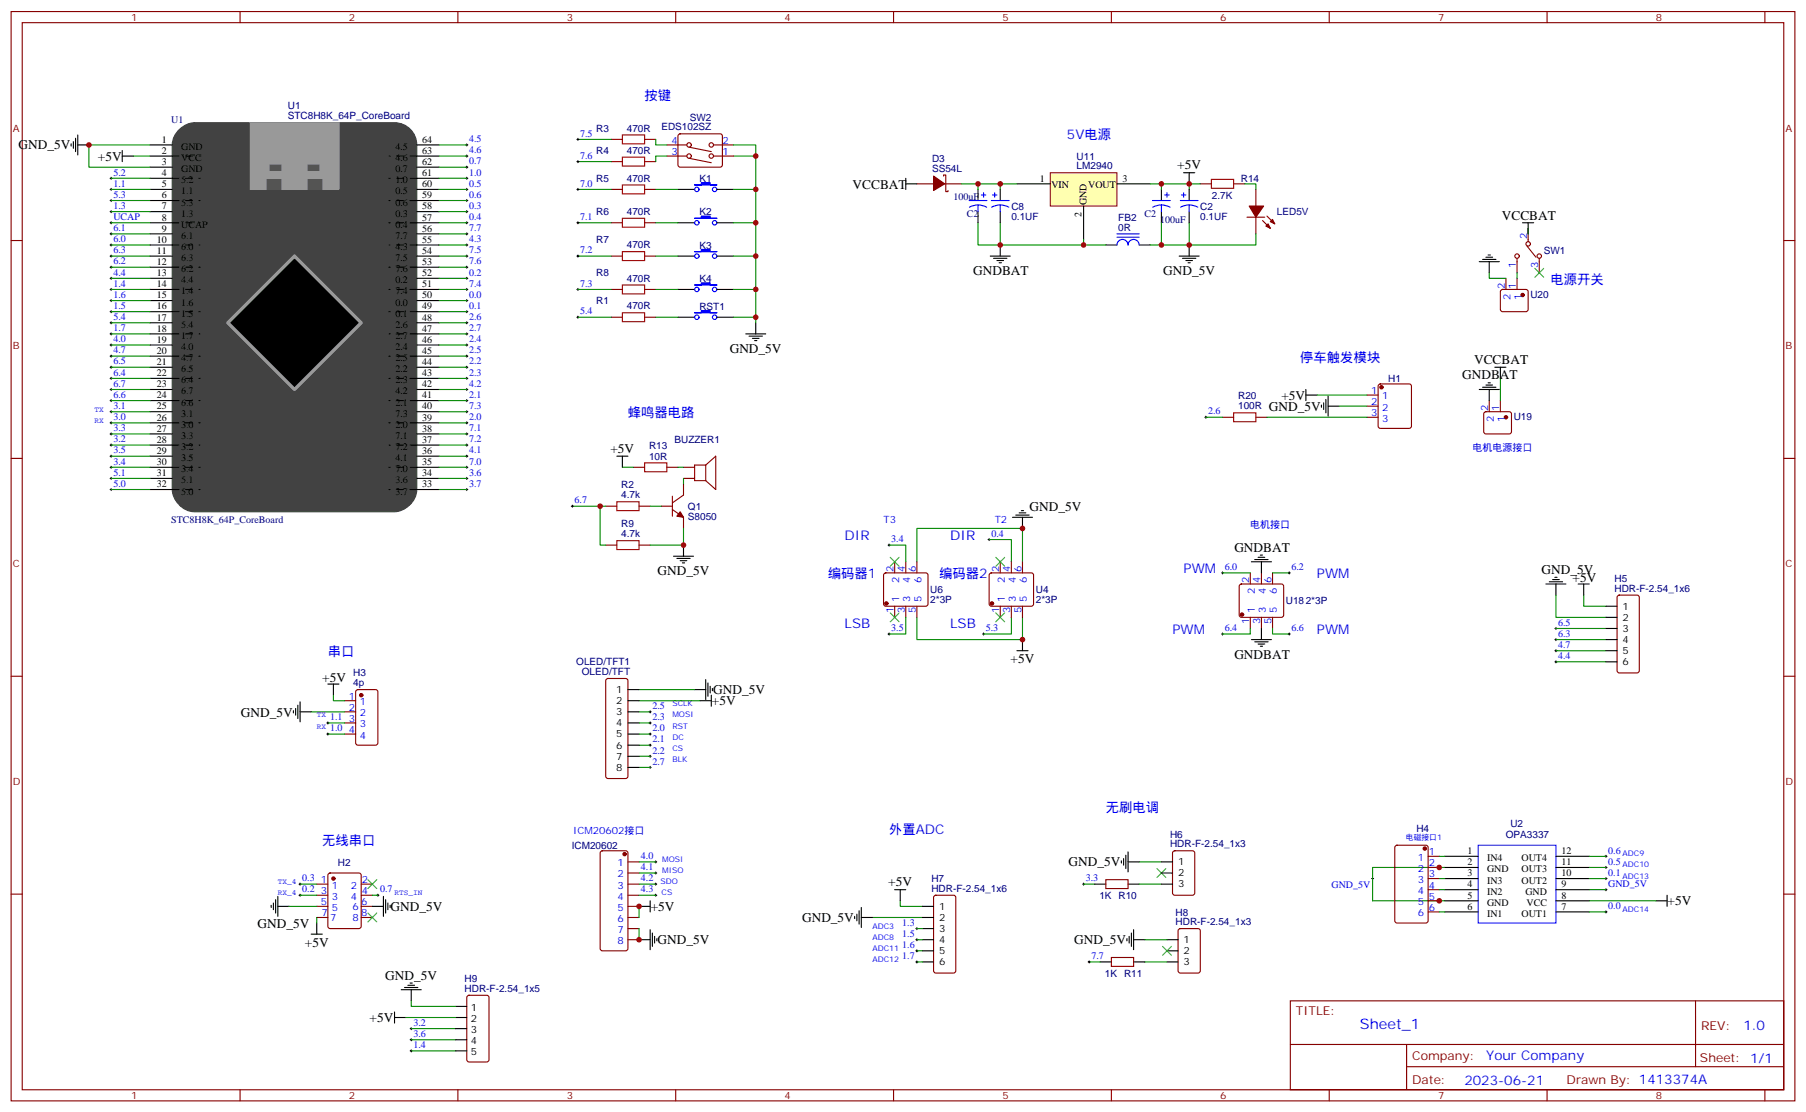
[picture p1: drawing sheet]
<svg xmlns="http://www.w3.org/2000/svg" width="573mm" height="353mm" viewBox="0 0 573 353" stroke-linecap="round" stroke-linejoin="round" font-family="sans-serif">
<g fill="none" stroke="#870000" stroke-width=".35">
<path d="M3.5 3.7h566.2v345.7h-566.2zM7.1 7.2h559.1v338.7h-559.1zM76.2 3.7v3.5M145.3 3.7v3.5M214.5 3.7v3.5M283.6 3.7v3.5M352.8 3.7v3.5M421.9 3.7v3.5M491.1 3.7v3.5M560.2 3.7v3.5M3.5 76.3h3.6M566.2 76.3h3.5"/>
<path d="M3.5 145.5h3.6M566.2 145.5h3.5M513.5 189.1l.5-.2h5.6l.7 .4v23.6l-.4 .6-5.9 .1-.7-.5v-23.5zM3.5 214.6h3.6M113.1 219.1l.5-.2h5.6l.7 .4v16.5l-.4 .6-5.9 .1-.7-.5v-16.4zM566.2 214.6h3.5M109.4 222.4h3.5M109.4 225.9h3.5M109.4 229.4h3.5M109.4 233h3.5M351 279.2h7.1v2.8h-7.1zM372.4 270.2l.5-.2h5.6l.7 .4v13l-.4 .7h-5.9l-.7-.4v-13z"/>
<path d="M3.5 283.8h3.6M296.6 284.3l.4-.2h5.7l.6 .5 .1 23.5-.5 .7h-5.9l-.6-.4-.1-23.6zM374.2 294.9l.4-.2h5.7l.6 .4 .1 13-.5 .7h-5.9l-.6-.4-.1-13zM566.2 283.8h3.5M148.4 316.1l.5-.2h5.6l.7 .4v20l-.4 .7h-5.9l-.7-.4v-20zM352.8 303.9h7v2.8h-7zM409.6 317.6h156.6v28.3h-156.6zM538.2 317.7v20.8M409.6 331.5h156.5M446.5 338.5h119.6M446.5 331.5v14.1M76.2 345.9v3.5"/>
<path d="M145.3 345.9v3.5M214.5 345.9v3.5M283.6 345.9v3.5M352.8 345.9v3.5M421.9 345.9v3.5M491.1 345.9v3.5M560.2 345.9v3.5"/>
</g>
<g fill="none" stroke="#008700" stroke-width=".35">
<path d="M35.3 56.6h12.3M139.3 56.6h8.9M139.3 46h8.9M139.3 49.5h8.9M139.3 53.1h8.9M35.3 60.1h12.3M35.3 63.6h12.3M35.3 67.2h12.3M35.3 70.7h12.3M35.3 74.2h12.3M35.3 77.8h12.3M139.3 60.1h8.9"/>
<path d="M139.3 63.6h8.9M139.3 67.2h8.9M139.3 70.7h8.9M139.3 74.2h8.9M139.3 77.8h8.9M35.3 81.3h12.3M35.3 84.8h12.3M35.3 88.3h12.3M35.3 91.9h12.3M35.3 95.4h12.3M35.3 98.9h12.3M139.3 81.3h8.9"/>
<path d="M139.3 84.8h8.9M139.3 88.3h8.9M139.3 91.9h8.9M139.3 95.4h8.9M139.3 98.9h8.9M35.3 106h12.3M35.3 109.5h12.3M35.3 113h12.3M35.3 116.6h12.3M139.3 106h8.9M139.3 109.5h8.9M139.3 113h8.9"/>
<path d="M139.3 116.6h8.9M139.3 102.4h8.9M35.3 120.1h12.3M35.3 123.6h12.3M35.3 127.1h12.3M35.3 130.7h12.3M35.3 134.2h12.3M35.3 137.7h12.3M139.3 120.1h8.9M139.3 123.6h8.9M139.3 127.1h8.9M139.3 130.7h8.9"/>
<path d="M139.3 134.2h8.9M139.3 137.7h8.9M35.3 141.3h12.3M35.3 144.8h12.3M35.3 148.3h12.3M35.3 151.8h12.3M35.3 155.4h12.3M139.3 141.3h8.9M139.3 144.8h8.9M139.3 148.3h8.9M139.3 151.8h8.9M139.3 155.4h8.9"/>
<path d="M493.9 188.9v7h15.9M493.9 199.5h15.9M502.7 188.9v3.5h7.1M493.9 210h15.9M493.9 206.5h15.9M493.9 203h15.9M98.8 225.9h10.6M104.1 229.4h5.3M104.1 233h5.3M105.8 220.6v1.8h3.6M361.6 273.5h7.1M458.6 275.3h-22.9v10.6h22.9"/>
<path d="M276.9 291.2h15.9M285.8 285.9v1.8h7M344 280.6h3.5M361.6 280.6h7.1M363.4 298.2h7M504.5 285.9h21.1M504.5 282.4h5.3M130.5 317.6v1.8h14.1M345.7 305.3h3.5M363.4 305.3h7M128.8 322.9h15.8M130.5 333.5h14.1"/>
<path d="M130.5 330h14.1M130.5 326.5h14.1"/>
</g>
<g fill="none" stroke="#000" stroke-width=".35">
<path d="M47.6 46h7.1M47.6 49.5h7.1M47.6 53.1h7.1M47.6 56.6h7.1M132.3 46h7M132.3 49.5h7M132.3 53.1h7M132.3 56.6h7M47.6 60.1h7.1M47.6 63.6h7.1M47.6 67.2h7.1M47.6 70.7h7.1"/>
<path d="M47.6 74.2h7.1M47.6 77.8h7.1M132.3 60.1h7M132.3 63.6h7M132.3 67.2h7M132.3 70.7h7M132.3 74.2h7M132.3 77.8h7M47.6 81.3h7.1M47.6 84.8h7.1M47.6 88.3h7.1M47.6 91.9h7.1"/>
<path d="M47.6 95.4h7.1M47.6 98.9h7.1M132.3 81.3h7M132.3 84.8h7M132.3 88.3h7M132.3 91.9h7M132.3 95.4h7M132.3 98.9h7M47.6 102.4h7.1M47.6 106h7.1M47.6 109.5h7.1M47.6 113h7.1"/>
<path d="M47.6 116.6h7.1M132.3 102.4h7M132.3 106h7M132.3 109.5h7M132.3 113h7M132.3 116.6h7M47.6 120.1h7.1M47.6 123.6h7.1M47.6 127.1h7.1M47.6 137.7h7.1M47.6 134.2h7.1M47.6 130.7h7.1"/>
<path d="M132.3 120.1h7M132.3 123.6h7M132.3 127.1h7M132.3 137.7h7M132.3 134.2h7M132.3 130.7h7M47.6 155.4h7.1M47.6 151.8h7.1M47.6 148.3h7.1M47.6 144.8h7.1M47.6 141.3h7.1M132.3 155.4h7"/>
<path d="M132.3 151.8h7M132.3 148.3h7M132.3 144.8h7M132.3 141.3h7M490.7 185.3h6.4M491.8 184.6h4.2M492.8 183.9h2.1M493.5 183.2h.7M493.9 185.3v3.6M500.9 185.3h3.6M502.7 185.3v3.6M509.8 192.4h3.5"/>
<path d="M509.8 195.9h3.5M509.8 199.5h3.5M104.1 217.1h3.5M105.8 217.1v3.5M509.8 203h3.5M509.8 206.5h3.5M509.8 210h3.5M356 273.2v.7M356.7 272.5v2.1M357.4 271.4v4.3M358.1 273.5h3.5M358.1 270.4v6.3"/>
<path d="M368.7 273.5h3.5M368.7 277.1h3.5M292.8 287.7h3.5M292.8 291.2h3.5M292.8 294.7h3.5M292.8 298.2h3.5M347.5 280.6h3.5M357.7 297.9v.7M358.1 280.6h3.5M358.4 297.2v2.1M359.1 296.1v4.3M359.8 298.2h3.6"/>
<path d="M359.8 295.1v6.3M368.7 280.6h3.5M370.4 298.2h3.5M525.6 285.9h3.6M529.2 284.1v3.6M127.4 314.1h6.3M128.4 313.4h4.2M129.5 312.7h2.1M130.2 312h.7M130.5 314.1v3.5M144.6 319.4h3.6M292.8 301.8h3.5"/>
<path d="M292.8 305.3h3.5M349.2 305.3h3.6M359.8 305.3h3.6M370.4 301.8h3.5M370.4 305.3h3.5M125.2 322.9h3.6M125.2 321.2v3.5M144.6 322.9h3.6M144.6 326.5h3.6M144.6 330h3.6M144.6 333.5h3.6"/>
</g>
<g fill="none" stroke="#000" stroke-width=".32">
<path d="M34.9 56.6h.7M35.3 56.2v.7M35.3 59.8v.7M147.8 56.6h.7M147.8 46h.7M147.8 49.5h.7M147.8 53.1h.7M148.2 45.6v.8M148.2 49.2v.7M148.2 52.7v.7M148.2 56.2v.7M148.2 59.8v.7"/>
<path d="M34.9 60.1h.7M34.9 63.6h.7M34.9 67.2h.7M34.9 70.7h.7M34.9 74.2h.7M34.9 77.8h.7M35.3 63.3v.7M35.3 66.8v.7M35.3 70.3v.7M35.3 73.9v.7M35.3 77.4v.7M147.8 60.1h.7"/>
<path d="M147.8 63.6h.7M147.8 67.2h.7M147.8 70.7h.7M147.8 74.2h.7M147.8 77.8h.7M148.2 63.3v.7M148.2 66.8v.7M148.2 70.3v.7M148.2 73.9v.7M148.2 77.4v.7M34.9 81.3h.7M34.9 84.8h.7"/>
<path d="M34.9 88.3h.7M34.9 91.9h.7M34.9 95.4h.7M34.9 98.9h.7M35.3 80.9v.7M35.3 84.5v.7M35.3 88v.7M35.3 91.5v.7M35.3 95v.7M35.3 98.6v.7M147.8 81.3h.7M147.8 84.8h.7"/>
<path d="M147.8 88.3h.7M147.8 91.9h.7M147.8 95.4h.7M147.8 98.9h.7M148.2 80.9v.7M148.2 84.5v.7M148.2 88v.7M148.2 91.5v.7M148.2 95v.7M148.2 98.6v.7M34.9 102.4h.7M34.9 106h.7"/>
<path d="M34.9 109.5h.7M34.9 113h.7M34.9 116.6h.7M35.3 102.1v.7M35.3 105.6v.7M35.3 109.1v.8M35.3 112.7v.7M35.3 116.2v.7M35.3 119.7v.7M147.8 102.4h.7M147.8 106h.7M147.8 109.5h.7"/>
<path d="M147.8 113h.7M147.8 116.6h.7M148.2 102.1v.7M148.2 105.6v.7M148.2 109.1v.8M148.2 112.7v.7M148.2 116.2v.7M148.2 119.7v.7M34.9 120.1h.7M34.9 123.6h.7M34.9 127.1h.7M34.9 130.7h.7"/>
<path d="M34.9 134.2h.7M34.9 137.7h.7M35.3 123.3v.7M35.3 126.8v.7M35.3 130.3v.7M35.3 133.8v.7M35.3 137.4v.7M147.8 120.1h.7M147.8 123.6h.7M147.8 127.1h.7M147.8 130.7h.7M147.8 134.2h.7"/>
<path d="M147.8 137.7h.7M148.2 123.3v.7M148.2 126.8v.7M148.2 130.3v.7M148.2 133.8v.7M148.2 137.4v.7M34.9 141.3h.7M34.9 144.8h.7M34.9 148.3h.7M34.9 151.8h.7M34.9 155.4h.7M35.3 140.9v.7"/>
<path d="M35.3 144.4v.7M35.3 148v.7M35.3 151.5v.7M35.3 155v.7M147.8 141.3h.7M147.8 144.8h.7M147.8 148.3h.7M147.8 151.8h.7M147.8 155.4h.7M148.2 140.9v.7M148.2 144.4v.7M148.2 148v.7"/>
<path d="M148.2 151.5v.7M148.2 155v.7M493.5 199.5h.7M493.9 199.1v.7M493.5 210h.7M493.5 206.5h.7M493.5 203h.7M493.9 202.6v.7M493.9 206.2v.7M493.9 209.7v.7M103.7 229.4h.7M103.7 233h.7"/>
<path d="M104.1 229.1v.7M104.1 232.6v.7M435.3 278.8h.7M435.7 278.5v.7M94.9 280.6h.7M94.9 284.1h.7M95.2 280.2v.8M95.2 283.8v.7M343.6 280.6h.7M344 280.2v.8M509.4 282.4h.7M509.8 282v.7"/>
<path d="M290.7 305.3h.7M291 304.9v.7M345.4 305.3h.7M345.7 304.9v.7M130.2 333.5h.7M130.2 330h.7M130.2 326.5h.7M130.5 326.1v.7M130.5 329.6v.7M130.5 333.2v.7"/>
</g>
<path d="M367.2 275.7l2.9 2.8M370.1 275.7l-2.9 2.8M369 300.4l2.8 2.8M371.8 300.4l-2.8 2.8" fill="none" stroke="#3c3" stroke-width=".35"/>
<path d="M56.7 41.4a7.4 7.4 0 0 1 5-2.5h63.5a7.1 7.1 0 0 1 7.1 7.1v109.4a7.6 7.6 0 0 1-7.1 7h-63.5a7.6 7.6 0 0 1-7-7v-109.4a6.7 6.7 0 0 1 2-4.6z" fill="#424242" stroke="#424242" stroke-width=".35"/>
<g fill="none" stroke="#000" stroke-width=".35" stroke-dasharray="2.1 2.1">
<path d="M54.7 49.5h8.8M54.7 56.6h8.8M132.3 49.5h-8.8M132.3 56.6h-8.8M54.7 63.6h8.8M54.7 70.7h8.8M54.7 77.8h8.8M132.3 77.8h-8.8M132.3 70.7h-8.8M132.3 63.6h-8.8M54.7 84.8h8.8M54.7 91.9h8.8"/>
<path d="M54.7 98.9h8.8M132.3 98.9h-8.8M132.3 91.9h-8.8M132.3 84.8h-8.8M54.7 106h8.8M54.7 113h8.8M132.3 113h-8.8M132.3 106h-8.8M54.7 120.1h8.8M54.7 127.1h8.8M54.7 134.2h8.8M132.3 134.2h-8.8"/>
<path d="M132.3 127.1h-8.8M132.3 120.1h-8.8M54.7 141.3h8.8M54.7 148.3h8.8M54.7 155.4h8.8M132.3 155.4h-8.8M132.3 148.3h-8.8M132.3 141.3h-8.8"/>
</g>
<path d="M79.4 38.9h28.2v21.2h-28.2z" fill="#999" stroke="#999" stroke-width=".32"/>
<g fill="#666" stroke="#666" stroke-width=".32">
<path d="M85.7 52.4h3.6v1.7h-3.6z"/>
<path d="M97.7 52.4h3.5v1.7h-3.5z"/>
<path d="M84.7 56.9h4.6v3.2h-4.6z"/>
<path d="M97.7 56.9h4.6v3.2h-4.6z"/>
</g>
<path d="M72.3 102.4l21.2-21.1 21.2 21.1-21.2 21.2z" fill="#000" stroke="#999" stroke-width="1.1"/>
<circle cx="114.7" cy="220.6" r=".53" fill="#870000" stroke="#870000" stroke-width=".35"/>
<path d="M469.2 268.3h24.7v24.6h-24.7z" fill="#fff" stroke="#00f" stroke-width=".32"/>
<g fill="none" stroke="#000" stroke-width=".35">
<path d="M215.2 60.1h5.3M215.2 70.7h5.3M227.5 60.1h5.3M227.5 70.7h5.3M215.2 81.3h5.3M215.2 91.9h5.3M227.5 81.3h5.3M227.5 91.9h5.3M236.7 106h6.4M237.8 106.7h4.2M238.8 107.4h2.1M239.5 108.1h.7"/>
<path d="M239.9 102.4v3.6M213.8 176.5h6.3M214.8 177.2h4.3M215.9 177.9h2.1M216.6 178.6h.7M217 173v3.5M220.5 218.9h3.5M224 215.7v6.3M224.7 216.7v4.3M225.4 217.8v2.1M226.1 218.5v.7M458.6 271.8h10.6"/>
<path d="M458.6 275.3h10.6M458.6 278.8h10.6M493.9 271.8h10.6M493.9 275.3h10.6M493.9 278.8h10.6M86.1 287.3v.7M86.8 286.6v2.1M87.5 285.5v4.3M88.2 287.7h3.5M88.2 284.5v6.3M98.8 296.5h3.5M100.5 292.9v3.6"/>
<path d="M118.2 287.7h3.5M121.7 284.5v6.3M122.4 285.5v4.3M123.1 286.6v2.1M123.8 287.3v.7M202.8 298.2h3.6M206.4 295.1v6.3M207.1 296.1v4.3M207.8 297.2v2.1M208.5 297.9v.7M458.6 282.4h10.6M458.6 285.9h10.6"/>
<path d="M458.6 289.4h10.6M493.9 282.4h10.6M493.9 285.9h10.6M493.9 289.4h10.6"/>
</g>
<g fill="none" stroke="#000" stroke-width=".32">
<path d="M206 225.9h.7M206 229.4h.7M206 233h.7M206 236.5h.7M206.4 225.6v.7M206.4 229.1v.7M206.4 232.6v.7M206.4 236.1v.8M206.4 239.7v.7M206 240h.7M206 243.6h.7M206.4 243.2v.7"/>
<path d="M207.8 273.5h.7M208.1 273.2v.7M509.4 275.3h.7M509.4 271.8h.7M509.8 271.4v.7M509.8 275v.7M207.8 280.6h.7M207.8 284.1h.7M208.1 280.2v.8M208.1 283.8v.7M509.4 289.4h.7M509.8 289.1v.7"/>
</g>
<g fill="none" stroke="#008700" stroke-width=".35">
<path d="M183.4 51.3h10.6M183.4 60.1h10.6M183.4 70.7h10.6M208.1 60.1h7.1M232.8 60.1h7.1M232.8 70.7h7.1M183.4 81.3h10.6M208.1 81.3h7.1M208.1 91.9h7.1M232.8 81.3h7.1M197.6 148.3h3.5M215.2 148.3h1.8"/>
<path d="M217 151.8v1.8M181.7 160.7h8.8M192.3 160.7h-1.8v12.3h1.8M206.4 160.7h3.5M217 167.7v5.3h-10.6M456.8 271.8h1.8M456.8 278.8h1.8M504.5 275.3h5.3M504.5 271.8h5.3M95.2 280.6h5.3M95.2 284.1h5.3M202.8 280.6h5.3"/>
<path d="M202.8 284.1h5.3M456.8 289.4h1.8M456.8 282.4h1.8M504.5 289.4h5.3"/>
</g>
<g fill="none" stroke="#870000" stroke-width=".35">
<path d="M194 44.2h3.6M194 51.3h3.6M204.6 44.2h3.5M204.6 51.3h3.5M194 60.1h3.6M194 70.7h3.6M204.6 60.1h3.5M204.6 70.7h3.5M194 81.3h3.6M194 91.9h3.6M204.6 81.3h3.5M204.6 91.9h3.5"/>
<path d="M201.1 148.3h3.5M211.7 148.3h3.5M213.4 157.5v6.3M217 148.3h3.5M217 151.8h3.5M217 153.6v3.5l-3.6 2.5M224 147.6l3.2-2.8v10.6l-3.2-2.9M224 147.6v4.9M224 147.6h-3.5v4.9h3.5M192.3 173h3.5M192.3 160.7h3.5M202.8 173h3.6"/>
<path d="M202.8 160.7h3.6M209.9 160.7h3.5M213.4 161.7l3.6 2.5v3.5M104.3 277.3l.5-.2h9.1l.7 .4 .1 16.5-.5 .7h-9.4l-.7-.5v-16.4zM190.7 270.2l.5-.2h7.4l.7 .4v30.7l-.4 .6-7.7 .1-.6-.5-.1-30.6zM199.3 273.5h3.5M199.3 277.1h3.5M443 268.5l.4-.2h9.2l.7 .4v23.5l-.4 .7h-9.5l-.6-.4-.1-23.5zM453.3 271.8h3.5M453.3 275.3h3.5M453.3 278.8h3.5M100.5 291.2h3.6"/>
<path d="M100.5 287.7h3.6M100.5 284.1h3.6M100.5 280.6h3.6M114.7 291.2h3.5M114.7 287.7h3.5M114.7 284.1h3.5M114.7 280.6h3.5M199.3 291.2h3.5M199.3 287.7h3.5M199.3 284.1h3.5M199.3 280.6h3.5M199.3 294.7h3.5"/>
<path d="M199.3 298.2h3.5M453.3 282.4h3.5M453.3 285.9h3.5M453.3 289.4h3.5"/>
</g>
<g fill="#870000" stroke="#870000" stroke-width=".35">
<path d="M215.9 162.4l1.1 1.8-2.2-.4z"/>
<circle cx="452.3" cy="269.3" r=".53"/>
<circle cx="105.8" cy="278.8" r=".53"/>
<circle cx="198.3" cy="271.1" r=".53"/>
</g>
<path d="M197.6 42.8h7v2.8h-7zM197.6 49.9h7v2.8h-7zM197.6 58.7h7v2.8h-7zM197.6 69.3h7v2.8h-7zM197.6 79.9h7v2.8h-7zM197.6 90.5h7v2.8h-7zM195.8 159.2h7v2.9h-7zM204.6 146.9h7.1v2.8h-7.1zM195.8 171.6h7v2.8h-7z" fill="none" stroke="#a10000" stroke-width=".35"/>
<g fill="none" stroke="#00f" stroke-width=".35">
<circle cx="221.2" cy="70.7" r=".71"/>
<circle cx="221.2" cy="60.1" r=".71"/>
<circle cx="226.8" cy="70.7" r=".71"/>
<circle cx="226.8" cy="60.1" r=".71"/>
<circle cx="221.2" cy="81.3" r=".71"/>
<circle cx="221.2" cy="91.9" r=".71"/>
<circle cx="226.8" cy="91.9" r=".71"/>
<circle cx="226.8" cy="81.3" r=".71"/>
</g>
<g fill="#00f" stroke="#00f" stroke-width=".35">
<path d="M220.5 58.7h2.1v-.7h2.8v.7h2.1z"/>
<path d="M220.5 69.3h2.1v-.7h2.8v.7h2.1z"/>
<path d="M220.5 79.9h2.1v-.7h2.8v.7h2.1z"/>
<path d="M220.5 90.5h2.1v-.8h2.8v.8h2.1z"/>
</g>
<path d="M333.4 54.8h21.1v10.6h-21.1z" fill="#ffffb0" stroke="#800000" stroke-width=".32"/>
<g fill="none" stroke="#000" stroke-width=".35">
<path d="M22.6 45.6v.8M23.3 44.9v2.2M24 43.9v4.2M24.7 46h3.5M24.7 42.8v6.4M38.8 49.5h3.5M38.8 47.8v3.5M287.5 58.3h3.5M287.5 56.6v3.5M322.8 58.3h10.6M354.5 58.3h10.6M375.7 54.8h3.5"/>
<path d="M377.5 54.8v3.5M310.4 60.1v3.5M310.4 67.2v3.5M317.5 60.1v3.5M317.5 67.2v3.5M317.5 77.8v3.5M344 65.4v10.6M351 77.8h3.5M361.6 77.8h3.5M368.7 60.1v3.5M368.7 67.2v3.5M377.5 60.1v3.5"/>
<path d="M377.5 67.2v3.5M377.5 77.8v3.5M483.3 70.7h3.5M485.1 70.7v3.5M314.3 81.3h6.4M315.4 82h4.2M316.4 82.7h2.2M317.1 83.4h.8M374.3 81.3h6.3M375.4 82h4.2M376.4 82.7h2.1M377.1 83.4h.7"/>
<path d="M469.5 83h6.4M470.6 82.3h4.2M471.7 81.6h2.1M472.4 80.9h.7M472.7 83v3.6M215.2 100.7h5.3M227.5 100.7h5.3M474.5 116.6h3.5M476.2 116.6v3.5M414.5 125.4h3.5M414.5 123.6v3.5M419.5 128.6v.7"/>
<path d="M420.2 127.8v2.2M420.9 126.8v4.2M421.6 128.9h3.5M421.6 125.7v6.4M469.5 123.6h6.4M470.6 122.9h4.2M471.7 122.2h2.1M472.4 121.5h.7M472.7 123.6v3.5M195.8 144.8h3.5M197.6 144.8v3.5M321.4 164.2h6.3"/>
<path d="M322.4 163.5h4.3M323.5 162.8h2.1M324.2 162.1h.7M324.6 164.2v3.5M397.2 178.3h6.4M398.3 177.6h4.2M399.3 176.9h2.2M400 176.2h.8M400.4 178.3v3.5M400.4 199.5v3.5M199.3 218.9h3.5M322.8 206.5h3.5"/>
<path d="M324.6 203v3.5M397.2 203h6.4M398.3 203.7h4.2M399.3 204.4h2.2M400 205.1h.8M93.1 225.6v.7M93.8 224.9v2.1M94.5 223.8v4.2M95.2 225.9h3.6M95.2 222.7v6.4M199.3 225.9h3.5M199.3 222.4h3.5"/>
<path d="M199.3 229.4h3.5M199.3 233h3.5M199.3 236.5h3.5M222.2 222.4h3.6M225.8 220.6v3.6M199.3 240h3.5M199.3 243.6h3.5M202.8 287.7h3.6M206.4 285.9v3.5M271.3 290.8v.7M272 290.1v2.1M272.7 289.1v4.2"/>
<path d="M273.4 291.2h3.5M273.4 288v6.4M284 282.4h3.5M285.8 282.4v3.5"/>
</g>
<g fill="none" stroke="#00f" stroke-width=".35">
<path d="M307.6 63.6h5.7M310.4 65.1l1.5 .1 1.3 .6M310.4 65.1l-1.4 .1-1.3 .6M310.4 65.1v2.1M311.5 61.9h1.4M312.2 61.2v1.4M314.7 63.6h5.6M315 61.9h1.4M315.7 61.2v1.4M317.5 65.1l-1.4 .1-1.3 .6M317.5 65.1l1.4 .1 1.3 .6M317.5 65.1v2.1"/>
<path d="M354.5 77.8a1.76 1.76 0 0 1 1.8-1.8 1.76 1.76 0 0 1 1.8 1.8 1.76 1.76 0 0 1 1.7-1.8 1.76 1.76 0 0 1 1.8 1.8M354.5 75.3h7.1M354.5 74.2h7.1M365.8 63.6h5.7M368.7 65.1l1.4 .1 1.3 .6M368.7 65.1l-1.5 .1-1.3 .6M368.7 65.1v2.1M369.7 61.9h1.4M370.4 61.2v1.4M374.6 63.6h5.7M375 61.9h1.4M375.7 61.2v1.4"/>
<path d="M377.5 65.1l-1.4 .1-1.4 .6M377.5 65.1l1.4 .1 1.3 .6M377.5 65.1v2.1"/>
<circle cx="221.2" cy="100.7" r=".71"/>
<circle cx="226.8" cy="100.7" r=".71"/>
</g>
<g fill="#870000" stroke="#870000" stroke-width=".35">
<path d="M396.5 65.4h4.6l-2.5 3.5z"/>
<path d="M403.2 70.3l.7-.7 .7 1.4z"/>
<path d="M401.8 71.8l.7-.8 .7 1.5z"/>
<path d="M296.3 55.9l3.6 2.4-3.6 2.2z"/>
<circle cx="483.3" cy="93.6" r=".53"/>
<circle cx="478" cy="132.4" r=".53"/>
<circle cx="394.2" cy="195.1" r=".53"/>
<circle cx="438.5" cy="122.9" r=".53"/>
<circle cx="314.9" cy="191.5" r=".53"/>
<circle cx="281.3" cy="191.5" r=".53"/>
</g>
<g fill="none" stroke="#870000" stroke-width=".35">
<path d="M211.7 46h6.3M211.7 49.5h6.3M215.4 42.7l.5-.2h12.7l.5 .2 .2 .5-.1 9.4-.6 .5-13-.1-.4-.6v-9.2zM218.7 50.2l7.1 1.4M218.7 46.7l7.1 1.4M226.5 46h6.3M226.5 49.5h6.3M291 58.3h5.3M299.5 55.9v-.4h.7v5.3h.7v-.3M299.9 58.3h5.3M381 58.3h3.5M391.6 58.3h3.5"/>
<path d="M395.8 68.9h5.7M398.6 60.1v5.3M398.6 68.9v5.3M400.8 70l2.4 2.5M402.2 68.6l2.4 2.4M484.7 78.1l2.8 3.5M485.1 72.5v4.2M476.5 92.1l.5-.2h7.4l.5 .2 .2 .5v5.6l-.3 .5-.4 .2h-7.4l-.5-.2-.3-.5v-5.6zM478 88.3v3.6M481.5 82v4.6M481.5 88.3v3.6M488.6 82v4.6"/>
<path d="M194 100.7h3.6M204.6 100.7h3.5M388.1 132.4h3.5M398.6 132.4h3.6M433.9 125.4h3.5M433.9 128.9h3.5M433.9 132.4h3.5M437.7 122.1l.4-.3h9.2l.5 .3 .2 .5v12.7l-.2 .5-.5 .2h-9.2l-.4-.3-.3-.4v-12.7zM471.2 130.9l.5-.2h7.4l.5 .2 .2 .5v5.6l-.3 .5-.4 .2h-7.4l-.5-.2-.2-.5v-5.6zM472.7 127.1v3.6M476.2 127.1v3.6M284 178.3v3.5"/>
<path d="M287.5 178.3v3.5M291 178.3v3.5M317.5 178.3v3.5M321 178.3v3.5M324.6 178.3v3.5M280.7 182l.5-.2h12.7l.5 .2 .2 .5-.1 9.5-.6 .4-13-.1-.4-.6v-9.2zM284 192.4v3.5M287.5 192.4v3.5M291 192.4v3.5M314.2 182l.5-.2h12.7l.5 .2 .2 .5-.1 9.5-.6 .4-13-.1-.4-.6v-9.2zM317.5 192.4v3.5M321 192.4v3.5"/>
<path d="M324.6 192.4v3.5M393.6 185.6l.5-.3h12.7l.5 .3 .2 .5-.1 9.4-.6 .4h-13l-.5-.7v-9.1zM396.9 181.8v3.5M396.9 195.9v3.6M400.4 181.8v3.5M400.4 195.9v3.6M403.9 181.8v3.5M403.9 195.9v3.6M192.5 215.5l.5-.2h5.6l.5 .2 .2 .5v30.4l-.2 .5-.5 .2h-5.6l-.5-.2-.2-.5v-30.4z"/>
<circle cx="218.7" cy="49.5" r=".71"/>
<circle cx="218.7" cy="46" r=".71"/>
<circle cx="225.8" cy="49.5" r=".71"/>
<circle cx="225.8" cy="46" r=".71"/>
<circle cx="485.1" cy="77.4" r=".71"/>
<circle cx="481.5" cy="81.3" r=".71"/>
<circle cx="488.6" cy="81.3" r=".71"/>
</g>
<path d="M384.5 56.9h7.1v2.9h-7.1zM197.6 99.3h7v2.8h-7zM391.6 131h7v2.8h-7z" fill="none" stroke="#a10000" stroke-width=".35"/>
<g fill="none" stroke="#008700" stroke-width=".35">
<path d="M42.3 49.5h5.3M47.6 46h-19.4v7.1h19.4M183.4 44.2h10.6M208.1 44.2v1.8h3.6M211.7 49.5h-3.6v1.8M232.8 49.5h7.1v52.9M232.8 46h7.1v3.5M305.2 58.3h17.6M310.4 58.3v1.8M317.5 58.3v1.8M365.1 58.3h12.4M368.7 58.3v1.8"/>
<path d="M381 58.3h-3.5v1.8M395.1 58.3h3.5v1.8M208.1 70.7h7.1M310.4 70.7v7.1h7.1M317.5 70.7v7.1h33.5M344 76v1.8M365.1 77.8h3.6M368.7 70.7v7.1h8.8v-7.1M398.6 74.2v3.6h-21.1M485.1 72.5v1.7M183.4 91.9h10.6M232.8 91.9h7.1"/>
<path d="M472.7 86.6v1.7h5.3M481.5 86.6v1.7M35.3 102.4h12.3M183.4 100.7h10.6M208.1 100.7h7.1M232.8 100.7h7.1M382.8 132.4h5.3M402.2 132.4h31.7M418 125.4h15.9M425.1 128.9h8.8M476.2 120.1v7M282.2 173h5.3v5.3"/>
<path d="M291 178.3v-10.6h33.6v10.6M314 171.2h7v7.1M287.5 195.9v5.3h-5.3M291 195.9v7.1h33.6v-7.1M321 195.9v5.3h-8.8M388.1 181.8h8.8M396.9 199.5v1.7h-8.8M403.9 199.5v1.7h5.3M403.9 181.8h5.3M202.8 218.9h17.7M202.8 236.5h3.6M202.8 233h3.6"/>
<path d="M202.8 229.4h3.6M202.8 225.9h3.6M202.8 222.4h19.4M202.8 243.6h3.6M202.8 240h3.6M202.8 273.5h5.3M202.8 277.1h5.3M504.5 278.8h5.3M91.7 287.7h8.8M100.5 291.2v1.7M118.2 284.1h1.7M202.8 287.7v3.5"/>
<path d="M202.8 294.7v3.5M291 294.7h1.8M291 298.2h1.8M291 301.8h1.8M291 305.3h1.8"/>
</g>
<g fill="none" stroke="#000" stroke-width=".32">
<path d="M183.1 44.2h.7M183.1 51.3h.7M183.4 43.9v.7M183.4 50.9v.7M183.4 59.8v.7M183.1 60.1h.7M183.1 70.7h.7M183.4 70.3v.7M183.1 81.3h.7M183.1 91.9h.7M183.4 80.9v.7M183.4 91.5v.7"/>
<path d="M183.1 100.7h.7M183.4 100.3v.7M382.4 132.4h.7M382.8 132.1v.7M181.3 160.7h.7M181.7 160.3v.7M281.9 173h.7M282.2 172.6v.8M313.6 171.2h.7M314 170.9v.7M387.7 181.8h.7M388.1 181.5v.7"/>
<path d="M408.9 181.8h.7M409.2 181.5v.7M281.9 201.2h.7M282.2 200.9v.7M311.9 201.2h.7M312.2 200.9v.7M387.7 201.2h.7M388.1 200.9v.7M408.9 201.2h.7M409.2 200.9v.7M207.8 277.1h.7M208.1 276.7v.7"/>
<path d="M509.4 278.8h.7M509.8 278.5v.7M119.6 284.1h.7M119.9 283.8v.7M290.7 294.7h.7M290.7 298.2h.7M291 294.4v.7M291 297.9v.7M290.7 301.8h.7M291 301.4v.7"/>
</g>
<g fill="none" stroke="#3c3" stroke-width=".35">
<path d="M487.2 85.2l2.8 2.8M490 85.2l-2.8 2.8M282.6 176.9l2.8 2.8M285.4 176.9l-2.8 2.8M316.1 176.9l2.8 2.8M318.9 176.9l-2.8 2.8M282.6 194.5l2.8 2.8M285.4 194.5l-2.8 2.8M316.1 194.5l2.8 2.8M318.9 194.5l-2.8 2.8M116.8 279.2l2.8 2.8M119.6 279.2l-2.8 2.8"/>
<path d="M116.8 289.8l2.8 2.8M119.6 289.8l-2.8 2.8"/>
</g>
<path d="M220.5 99.3h2.1v-.7h2.8v.7h2.1z" fill="#00f" stroke="#00f" stroke-width=".35"/>
<g fill="#c00">
<circle cx="456.8" cy="285.9" r=".88"/>
<circle cx="456.8" cy="275.3" r=".88"/>
<circle cx="217" cy="173" r=".88"/>
<circle cx="190.5" cy="160.7" r=".88"/>
<circle cx="344" cy="77.8" r=".88"/>
<circle cx="317.5" cy="77.8" r=".88"/>
<circle cx="377.5" cy="58.3" r=".88"/>
<circle cx="377.5" cy="77.8" r=".88"/>
<circle cx="324.6" cy="167.7" r=".88"/>
<circle cx="28.2" cy="46" r=".88"/>
<circle cx="368.7" cy="58.3" r=".88"/>
<circle cx="368.7" cy="77.8" r=".88"/>
<circle cx="317.5" cy="58.3" r=".88"/>
<circle cx="310.4" cy="58.3" r=".88"/>
<circle cx="202.8" cy="298.2" r=".88"/>
<circle cx="324.6" cy="203" r=".88"/>
<circle cx="202.8" cy="287.7" r=".88"/>
<circle cx="239.9" cy="60.1" r=".88"/>
<circle cx="239.9" cy="70.7" r=".88"/>
<circle cx="239.9" cy="81.3" r=".88"/>
<circle cx="239.9" cy="100.7" r=".88"/>
<circle cx="239.9" cy="91.9" r=".88"/>
<circle cx="239.9" cy="49.5" r=".88"/>
</g>
<text font-size="4.6" fill="#00f" x="431.7" y="326.7">Sheet_1</text>
<g font-size="4.2" fill="#00f">
<text x="204.6" y="31.9">按键</text>
<text x="338.7" y="44.2">5V电源</text>
<text x="492.1" y="90.1">电源开关</text>
<text x="412.7" y="114.8">停车触发模块</text>
<text x="199.3" y="132.4">蜂鸣器电路</text>
<text x="268.1" y="171.2">DIR</text>
<text x="301.6" y="171.2">DIR</text>
<text x="262.8" y="183.6">编码器1</text>
<text x="298.1" y="183.6">编码器2</text>
<text x="375.7" y="181.8">PWM</text>
<text x="418" y="183.6">PWM</text>
<text x="268.1" y="199.5">LSB</text>
<text x="301.6" y="199.5">LSB</text>
<text x="372.2" y="201.2">PWM</text>
<text x="418" y="201.2">PWM</text>
<text x="104.1" y="208.3">串口</text>
<text x="351" y="257.7">无刷电调</text>
<text x="102.3" y="268.3">无线串口</text>
<text x="282.2" y="264.7">外置ADC</text>
<text x="553.4" y="326.9">1.0</text>
<text x="471.8" y="336.5">Your Company</text>
<text x="464.8" y="344.3">2023-06-21</text>
</g>
<g font-size="4.2">
<text x="5.9" y="47.4">GND_5V</text>
<text x="31" y="51">+5V</text>
<text x="373.7" y="53.7">+5V</text>
<text x="270.6" y="59.8">VCCBAT</text>
<text x="476.7" y="69.7">VCCBAT</text>
<text x="308.9" y="87.2">GNDBAT</text>
<text x="369.2" y="87.4">GND_5V</text>
<text x="231.6" y="112.1">GND_5V</text>
<text x="467.9" y="115.5">VCCBAT</text>
<text x="464.1" y="120.4">GNDBAT</text>
<text x="402.8" y="130.3">GND_5V</text>
<text x="406.8" y="126.8">+5V</text>
<text x="193.8" y="143.7">+5V</text>
<text x="326.8" y="162.1">GND_5V</text>
<text x="391.8" y="175.1">GNDBAT</text>
<text x="208.7" y="182.6">GND_5V</text>
<text x="489.3" y="182.2">GND_5V</text>
<text x="499.2" y="184.6">+5V</text>
<text x="391.8" y="209">GNDBAT</text>
<text x="320.8" y="210.5">+5V</text>
<text x="102.3" y="216.4">+5V</text>
<text x="226.4" y="220.3">GND_5V</text>
<text x="76.4" y="227.4">GND_5V</text>
<text x="226" y="223.8">+5V</text>
<text x="339.2" y="275">GND_5V</text>
<text x="282" y="281.3">+5V</text>
<text x="529.3" y="287.3">+5V</text>
<text x="124" y="289.1">GND_5V</text>
<text x="206.6" y="289.1">+5V</text>
<text x="254.6" y="292.7">GND_5V</text>
<text x="81.7" y="294.4">GND_5V</text>
<text x="208.7" y="299.6">GND_5V</text>
<text x="341" y="299.6">GND_5V</text>
<text x="96.8" y="300.4">+5V</text>
<text x="122.3" y="310.9">GND_5V</text>
<text x="117.3" y="324.3">+5V</text>
</g>
<g font-size="3.9" fill="#800">
<text x="411.3" y="322.2">TITLE:</text>
<text x="540" y="326.9">REV:</text>
<text x="448.2" y="336.4">Company:</text>
<text x="539.6" y="337">Sheet: 1/1</text>
<text x="448.2" y="344.1">Date:</text>
<text x="497.3" y="344.2">Drawn By: 1413374A</text>
</g>
<g font-size="3.2" fill="#800">
<text x="41.6" y="6.7">1</text>
<text x="110.8" y="6.7">2</text>
<text x="179.9" y="6.7">3</text>
<text x="249.1" y="6.7">4</text>
<text x="318.2" y="6.7">5</text>
<text x="387.3" y="6.7">6</text>
<text x="456.5" y="6.7">7</text>
<text x="525.6" y="6.7">8</text>
<text x="4.1" y="41.8">A</text>
<text x="566.7" y="41.8">A</text>
<text x="4.1" y="110.9">B</text>
<text x="566.7" y="110.9">B</text>
<text x="4.1" y="180.1">C</text>
<text x="566.7" y="180.1">C</text>
<text x="4.1" y="249.2">D</text>
<text x="566.7" y="249.2">D</text>
<text x="41.6" y="348.9">1</text>
<text x="110.8" y="348.9">2</text>
<text x="179.9" y="348.9">3</text>
<text x="249.1" y="348.9">4</text>
<text x="318.2" y="348.9">5</text>
<text x="387.3" y="348.9">6</text>
<text x="456.5" y="348.9">7</text>
<text x="525.6" y="348.9">8</text>
</g>
<g font-size="3.2" fill="#000080">
<text x="91.4" y="34.7">U1</text>
<text x="54.3" y="38.9">U1</text>
<text x="91.4" y="37.9">STC8H8K_64P_CoreBoard</text>
<text x="189.2" y="41.9">R3</text>
<text x="199" y="41.8">470R</text>
<text x="209.9" y="41.4">EDS102SZ</text>
<text x="218.9" y="38.3">SW2</text>
<text x="189.2" y="48.9">R4</text>
<text x="199" y="48.8">470R</text>
<text x="295.9" y="51.5">D3</text>
<text x="341.7" y="53.8">LM2940</text>
<text x="341.7" y="50.8">U11</text>
<text x="189.2" y="57.7">R5</text>
<text x="199" y="57.6">470R</text>
<text x="222" y="57.7">K1</text>
<text x="295.9" y="54.5">SS54L</text>
<text x="393.9" y="57.7">R14</text>
<text x="302.6" y="63.5">100uF</text>
<text x="384.7" y="63">2.7K</text>
<text x="189.2" y="68.3">R6</text>
<text x="199" y="68.2">470R</text>
<text x="222" y="68.3">K2</text>
<text x="306.9" y="68.8">C2</text>
<text x="321" y="69.8">0.1UF</text>
<text x="321" y="66.5">C8</text>
<text x="355" y="70.1">FB2</text>
<text x="363.3" y="68.9">C2</text>
<text x="368.3" y="70.6">100uF</text>
<text x="381" y="69.8">0.1UF</text>
<text x="381" y="66.5">C2</text>
<text x="405.3" y="68.3">LED5V</text>
<text x="189.2" y="77.1">R7</text>
<text x="355" y="73.2">0R</text>
<text x="199" y="78.8">470R</text>
<text x="222" y="78.9">K3</text>
<text x="490" y="80.6">SW1</text>
<text x="189.2" y="87.7">R8</text>
<text x="199" y="89.4">470R</text>
<text x="222" y="89.5">K4</text>
<text x="485.8" y="94.5">U20</text>
<text x="189.2" y="96.5">R1</text>
<text x="199" y="98.2">470R</text>
<text x="222" y="98.3">RST1</text>
<text x="440.6" y="121.2">H1</text>
<text x="393" y="130">100R</text>
<text x="393" y="126.8">R20</text>
<text x="480.5" y="133.3">U19</text>
<text x="206" y="142.6">R13</text>
<text x="214.1" y="140.7">BUZZER1</text>
<text x="206" y="145.8">10R</text>
<text x="197.2" y="155">R2</text>
<text x="197.2" y="158.2">4.7k</text>
<text x="218.4" y="161.8">Q1</text>
<text x="54.3" y="165.9">STC8H8K_64P_CoreBoard</text>
<text x="197.2" y="167.3">R9</text>
<text x="218.4" y="165">S8050</text>
<text x="197.2" y="170.5">4.7k</text>
<text x="512.5" y="184.8">H5</text>
<text x="295.3" y="191.5">2*3P</text>
<text x="295.3" y="188.3">U6</text>
<text x="328.8" y="191.4">2*3P</text>
<text x="328.8" y="188.2">U4</text>
<text x="408.2" y="191.8">U182*3P</text>
<text x="512.5" y="187.8">HDR-F-2.54_1x6</text>
<text x="112.1" y="214.6">H3</text>
<text x="182.9" y="211.1">OLED/TFT1</text>
<text x="184.7" y="214.3">OLED/TFT</text>
<text x="112.1" y="217.6">4p</text>
<text x="479.4" y="262.3">U2</text>
<text x="181.5" y="269.4">ICM20602</text>
<text x="371.4" y="269">HDR-F-2.54_1x3</text>
<text x="371.4" y="265.9">H6</text>
<text x="449.6" y="264.1">H4</text>
<text x="478" y="266">OPA3337</text>
<text x="107.3" y="274.7">H2</text>
<text x="295.6" y="279.9">H7</text>
<text x="295.6" y="283.1">HDR-F-2.54_1x6</text>
<text x="349" y="285.3">1K R10</text>
<text x="373.2" y="293.7">HDR-F-2.54_1x3</text>
<text x="373.2" y="290.6">H8</text>
<text x="147.5" y="311.6">H9</text>
<text x="350.7" y="310">1K R11</text>
<text x="147.5" y="314.8">HDR-F-2.54_1x5</text>
</g>
<g font-size="3.2">
<text x="51.3" y="45.3">1</text>
<text x="57.5" y="47.6">GND</text>
<text x="125.5" y="47.6">4.5</text>
<text x="134.1" y="45.3">64</text>
<text x="51.3" y="48.8">2</text>
<text x="51.3" y="52.4">3</text>
<text x="57.5" y="51.1">VCC</text>
<text x="125.5" y="51.1">4.6</text>
<text x="134.1" y="48.8">63</text>
<text x="134.1" y="52.4">62</text>
<text x="51.3" y="55.9">4</text>
<text x="51.3" y="59.4">5</text>
<text x="57.5" y="54.6">GND</text>
<text x="57.5" y="58.2">5.2</text>
<text x="125.5" y="58.2">1.0</text>
<text x="125.5" y="54.6">0.7</text>
<text x="134.1" y="59.4">60</text>
<text x="134.1" y="55.9">61</text>
<text x="330" y="57.6">1</text>
<text x="333.7" y="59.6">VIN</text>
<text x="345.4" y="59.6">VOUT</text>
<text x="356.3" y="57.6">3</text>
<text x="51.3" y="62.9">6</text>
<text x="57.5" y="61.7">1.1</text>
<text x="57.5" y="65.2">5.3</text>
<text x="125.5" y="65.2">0.6</text>
<text x="125.5" y="61.7">0.5</text>
<text x="134.1" y="62.9">59</text>
<text x="344.8" y="65.1" transform="rotate(-90 344.8 65.1)">GND</text>
<text x="51.3" y="66.5">7</text>
<text x="51.3" y="70">8</text>
<text x="57.5" y="68.8">1.3</text>
<text x="125.5" y="68.8">0.3</text>
<text x="134.1" y="70">57</text>
<text x="134.1" y="66.5">58</text>
<text x="343.3" y="68.8" transform="rotate(-90 343.3 68.8)">2</text>
<text x="49.7" y="77">10</text>
<text x="51.3" y="73.5">9</text>
<text x="57.5" y="72.3">UCAP</text>
<text x="57.5" y="75.8">6.1</text>
<text x="125.5" y="75.8">7.7</text>
<text x="125.5" y="72.3">0.4</text>
<text x="134.1" y="77">55</text>
<text x="134.1" y="73.5">56</text>
<text x="49.7" y="80.6">11</text>
<text x="57.5" y="79.3">6.0</text>
<text x="57.5" y="82.9">6.3</text>
<text x="125.5" y="82.9">7.5</text>
<text x="125.5" y="79.3">4.3</text>
<text x="134.1" y="80.6">54</text>
<text x="49.7" y="84.1">12</text>
<text x="49.7" y="87.6">13</text>
<text x="57.5" y="86.4">6.2</text>
<text x="57.5" y="89.9">4.4</text>
<text x="125.5" y="89.9">0.2</text>
<text x="125.5" y="86.4">7.6</text>
<text x="134.1" y="87.6">52</text>
<text x="134.1" y="84.1">53</text>
<text x="49.7" y="91.2">14</text>
<text x="49.7" y="94.7">15</text>
<text x="57.5" y="93.5">1.4</text>
<text x="125.5" y="93.5">7.4</text>
<text x="134.1" y="94.7">50</text>
<text x="134.1" y="91.2">51</text>
<text x="49.7" y="98.2">16</text>
<text x="49.7" y="101.7">17</text>
<text x="57.5" y="97">1.6</text>
<text x="57.5" y="100.5">1.5</text>
<text x="125.5" y="100.5">0.1</text>
<text x="125.5" y="97">0.0</text>
<text x="134.1" y="101.7">48</text>
<text x="134.1" y="98.2">49</text>
<text x="49.7" y="105.3">18</text>
<text x="57.5" y="104">5.4</text>
<text x="57.5" y="107.6">1.7</text>
<text x="125.5" y="107.6">2.7</text>
<text x="125.5" y="104">2.6</text>
<text x="134.1" y="105.3">47</text>
<text x="49.7" y="108.8">19</text>
<text x="49.7" y="112.3">20</text>
<text x="57.5" y="111.1">4.0</text>
<text x="125.5" y="111.1">2.4</text>
<text x="134.1" y="112.3">45</text>
<text x="134.1" y="108.8">46</text>
<text x="49.7" y="115.9">21</text>
<text x="49.7" y="119.4">22</text>
<text x="57.5" y="114.6">4.7</text>
<text x="57.5" y="118.1">6.5</text>
<text x="125.5" y="118.1">2.2</text>
<text x="125.5" y="114.6">2.5</text>
<text x="134.1" y="119.4">43</text>
<text x="134.1" y="115.9">44</text>
<text x="49.7" y="122.9">23</text>
<text x="57.5" y="121.7">6.4</text>
<text x="57.5" y="125.2">6.7</text>
<text x="125.5" y="125.2">4.2</text>
<text x="125.5" y="121.7">2.3</text>
<text x="134.1" y="122.9">42</text>
<text x="49.7" y="126.4">24</text>
<text x="49.7" y="130">25</text>
<text x="57.5" y="128.7">6.6</text>
<text x="125.5" y="128.7">2.1</text>
<text x="134.1" y="130">40</text>
<text x="134.1" y="126.4">41</text>
<text x="49.7" y="133.5">26</text>
<text x="49.7" y="137">27</text>
<text x="57.5" y="132.3">3.1</text>
<text x="57.5" y="135.8">3.0</text>
<text x="125.5" y="135.8">2.0</text>
<text x="125.5" y="132.3">7.3</text>
<text x="134.1" y="137">38</text>
<text x="134.1" y="133.5">39</text>
<text x="49.7" y="140.5">28</text>
<text x="57.5" y="139.3">3.3</text>
<text x="57.5" y="142.8">3.2</text>
<text x="125.5" y="142.8">7.2</text>
<text x="125.5" y="139.3">7.1</text>
<text x="134.1" y="140.5">37</text>
<text x="49.7" y="144.1">29</text>
<text x="49.7" y="147.6">30</text>
<text x="57.5" y="146.4">3.5</text>
<text x="57.5" y="149.9">3.4</text>
<text x="125.5" y="149.9">7.0</text>
<text x="125.5" y="146.4">4.1</text>
<text x="134.1" y="147.6">35</text>
<text x="134.1" y="144.1">36</text>
<text x="49.7" y="151.1">31</text>
<text x="49.7" y="154.7">32</text>
<text x="57.5" y="153.4">5.1</text>
<text x="125.5" y="153.4">3.6</text>
<text x="134.1" y="154.7">33</text>
<text x="134.1" y="151.1">34</text>
<text x="57.5" y="157">5.0</text>
<text x="125.5" y="157">3.7</text>
<text x="515.1" y="193.5">1</text>
<text x="515.1" y="197">2</text>
<text x="515.1" y="200.5">3</text>
<text x="515.1" y="204">4</text>
<text x="515.1" y="207.6">5</text>
<text x="515.1" y="211.1">6</text>
<text x="195.5" y="219.9">1</text>
<text x="195.5" y="223.4">2</text>
<text x="195.5" y="227">3</text>
<text x="195.5" y="230.5">4</text>
<text x="195.5" y="234">5</text>
<text x="195.5" y="237.6">6</text>
<text x="195.5" y="241.1">7</text>
<text x="195.5" y="244.6">8</text>
<text x="373.9" y="274.6">1</text>
<text x="465.8" y="271.1">1</text>
<text x="465.8" y="274.6">2</text>
<text x="472" y="273.4">IN4</text>
<text x="483" y="273.4">OUT4</text>
<text x="495.7" y="274.6">11</text>
<text x="495.7" y="271.1">12</text>
<text x="373.9" y="281.7">3</text>
<text x="373.9" y="278.1">2</text>
<text x="465.8" y="278.1">3</text>
<text x="465.8" y="281.7">4</text>
<text x="472" y="276.9">GND</text>
<text x="472" y="280.4">IN3</text>
<text x="483" y="280.4">OUT2</text>
<text x="483" y="276.9">OUT3</text>
<text x="495.7" y="281.7">9</text>
<text x="495.7" y="278.1">10</text>
<text x="465.8" y="285.2">5</text>
<text x="472" y="284">IN2</text>
<text x="472" y="287.5">GND</text>
<text x="484.2" y="284">GND</text>
<text x="484.6" y="287.5">VCC</text>
<text x="495.7" y="285.2">8</text>
<text x="298.1" y="288.7">1</text>
<text x="298.1" y="292.2">2</text>
<text x="465.8" y="288.7">6</text>
<text x="472" y="291">IN1</text>
<text x="483" y="291">OUT1</text>
<text x="495.7" y="288.7">7</text>
<text x="298.1" y="295.8">3</text>
<text x="298.1" y="299.3">4</text>
<text x="375.7" y="299.3">1</text>
<text x="298.1" y="302.8">5</text>
<text x="375.7" y="302.8">2</text>
<text x="298.1" y="306.4">6</text>
<text x="375.7" y="306.4">3</text>
<text x="149.5" y="320.8">1</text>
<text x="149.5" y="324.3">2</text>
<text x="149.5" y="327.9">3</text>
<text x="149.5" y="331.4">4</text>
<text x="149.5" y="334.9">5</text>
</g>
<g font-size="3.2" fill="#00f">
<text x="148.9" y="45.1">4.5</text>
<text x="184.1" y="43.4">7.5</text>
<text x="213.2" y="45.6">4</text>
<text x="229.3" y="45.6">2</text>
<text x="148.9" y="48.6">4.6</text>
<text x="148.9" y="52.2">0.7</text>
<text x="184.1" y="50.4">7.6</text>
<text x="213.2" y="49.2">3</text>
<text x="229.3" y="49.2">1</text>
<text x="36" y="55.7">5.2</text>
<text x="36" y="59.2">1.1</text>
<text x="148.9" y="55.7">1.0</text>
<text x="148.9" y="59.2">0.5</text>
<text x="184.1" y="59.2">7.0</text>
<text x="36" y="62.8">5.3</text>
<text x="148.9" y="62.8">0.6</text>
<text x="36" y="66.3">1.3</text>
<text x="36" y="69.8">UCAP</text>
<text x="148.9" y="66.3">0.3</text>
<text x="148.9" y="69.8">0.4</text>
<text x="184.1" y="69.8">7.1</text>
<text x="36" y="73.3">6.1</text>
<text x="36" y="76.9">6.0</text>
<text x="148.9" y="76.9">4.3</text>
<text x="148.9" y="73.3">7.7</text>
<text x="484.7" y="76" transform="rotate(-90 484.7 76)">2</text>
<text x="36" y="80.4">6.3</text>
<text x="36" y="83.9">6.2</text>
<text x="148.9" y="80.4">7.5</text>
<text x="148.9" y="83.9">7.6</text>
<text x="184.1" y="80.4">7.2</text>
<text x="36" y="87.5">4.4</text>
<text x="148.9" y="87.5">0.2</text>
<text x="481.2" y="85.1" transform="rotate(-90 481.2 85.1)">1</text>
<text x="488.2" y="85.1" transform="rotate(-90 488.2 85.1)">3</text>
<text x="36" y="91">1.4</text>
<text x="36" y="94.5">1.6</text>
<text x="148.9" y="91">7.4</text>
<text x="148.9" y="94.5">0.0</text>
<text x="184.1" y="91">7.3</text>
<text x="477.7" y="91.7" transform="rotate(-90 477.7 91.7)">2</text>
<text x="479.4" y="95.2" transform="rotate(-90 479.4 95.2)">2</text>
<text x="481.2" y="91.7" transform="rotate(-90 481.2 91.7)">1</text>
<text x="483" y="95.2" transform="rotate(-90 483 95.2)">1</text>
<text x="36" y="98">1.5</text>
<text x="36" y="101.6">5.4</text>
<text x="148.9" y="98">0.1</text>
<text x="148.9" y="101.6">2.6</text>
<text x="184.1" y="99.8">5.4</text>
<text x="36" y="105.1">1.7</text>
<text x="148.9" y="105.1">2.7</text>
<text x="36" y="108.6">4.0</text>
<text x="36" y="112.1">4.7</text>
<text x="148.9" y="108.6">2.4</text>
<text x="148.9" y="112.1">2.5</text>
<text x="36" y="115.7">6.5</text>
<text x="36" y="119.2">6.4</text>
<text x="148.9" y="115.7">2.2</text>
<text x="148.9" y="119.2">2.3</text>
<text x="36" y="122.7">6.7</text>
<text x="148.9" y="122.7">4.2</text>
<text x="435.3" y="125">1</text>
<text x="36" y="126.3">6.6</text>
<text x="36" y="129.8">3.1</text>
<text x="148.9" y="126.3">2.1</text>
<text x="148.9" y="129.8">7.3</text>
<text x="383.5" y="131.6">2.6</text>
<text x="435.3" y="128.6">2</text>
<text x="438.7" y="126.8">1</text>
<text x="438.7" y="130.3">2</text>
<text x="472.4" y="130.5" transform="rotate(-90 472.4 130.5)">2</text>
<text x="475.9" y="130.5" transform="rotate(-90 475.9 130.5)">1</text>
<text x="36" y="133.3">3.0</text>
<text x="36" y="136.8">3.3</text>
<text x="148.9" y="133.3">2.0</text>
<text x="148.9" y="136.8">7.1</text>
<text x="435.3" y="132.1">3</text>
<text x="438.7" y="133.8">3</text>
<text x="474.1" y="134" transform="rotate(-90 474.1 134)">2</text>
<text x="477.7" y="134" transform="rotate(-90 477.7 134)">1</text>
<text x="36" y="140.4">3.2</text>
<text x="36" y="143.9">3.5</text>
<text x="148.9" y="140.4">7.2</text>
<text x="148.9" y="143.9">4.1</text>
<text x="467.4" y="143">电机电源接口</text>
<text x="36" y="147.4">3.4</text>
<text x="148.9" y="147.4">7.0</text>
<text x="36" y="151">5.1</text>
<text x="36" y="154.5">5.0</text>
<text x="148.9" y="151">3.6</text>
<text x="148.9" y="154.5">3.7</text>
<text x="182.4" y="159.8">6.7</text>
<text x="280.5" y="165.9">T3</text>
<text x="315.7" y="165.9">T2</text>
<text x="396.9" y="167.7">电机接口</text>
<text x="282.9" y="172.1">3.4</text>
<text x="314.7" y="170.4">0.4</text>
<text x="283.6" y="181.6" transform="rotate(-90 283.6 181.6)">2</text>
<text x="285.4" y="185.1" transform="rotate(-90 285.4 185.1)">2</text>
<text x="287.2" y="181.6" transform="rotate(-90 287.2 181.6)">4</text>
<text x="288.9" y="185.1" transform="rotate(-90 288.9 185.1)">4</text>
<text x="290.7" y="181.6" transform="rotate(-90 290.7 181.6)">6</text>
<text x="292.5" y="185.1" transform="rotate(-90 292.5 185.1)">6</text>
<text x="317.1" y="181.6" transform="rotate(-90 317.1 181.6)">2</text>
<text x="318.9" y="185.1" transform="rotate(-90 318.9 185.1)">2</text>
<text x="320.7" y="181.6" transform="rotate(-90 320.7 181.6)">4</text>
<text x="322.4" y="185.1" transform="rotate(-90 322.4 185.1)">4</text>
<text x="324.2" y="181.6" transform="rotate(-90 324.2 181.6)">6</text>
<text x="326" y="185.1" transform="rotate(-90 326 185.1)">6</text>
<text x="388.8" y="180.9">6.0</text>
<text x="396.5" y="185.2" transform="rotate(-90 396.5 185.2)">2</text>
<text x="400" y="185.2" transform="rotate(-90 400 185.2)">4</text>
<text x="403.6" y="185.2" transform="rotate(-90 403.6 185.2)">6</text>
<text x="409.9" y="180.9">6.2</text>
<text x="285.4" y="191.1" transform="rotate(-90 285.4 191.1)">1</text>
<text x="288.9" y="191.1" transform="rotate(-90 288.9 191.1)">3</text>
<text x="292.5" y="191.1" transform="rotate(-90 292.5 191.1)">5</text>
<text x="318.9" y="191.1" transform="rotate(-90 318.9 191.1)">1</text>
<text x="322.4" y="191.1" transform="rotate(-90 322.4 191.1)">3</text>
<text x="326" y="191.1" transform="rotate(-90 326 191.1)">5</text>
<text x="398.3" y="188.7" transform="rotate(-90 398.3 188.7)">2</text>
<text x="401.8" y="188.7" transform="rotate(-90 401.8 188.7)">4</text>
<text x="405.3" y="188.7" transform="rotate(-90 405.3 188.7)">6</text>
<text x="283.6" y="194.6" transform="rotate(-90 283.6 194.6)">1</text>
<text x="287.2" y="194.6" transform="rotate(-90 287.2 194.6)">3</text>
<text x="290.7" y="194.6" transform="rotate(-90 290.7 194.6)">5</text>
<text x="317.1" y="194.6" transform="rotate(-90 317.1 194.6)">1</text>
<text x="320.7" y="194.6" transform="rotate(-90 320.7 194.6)">3</text>
<text x="324.2" y="194.6" transform="rotate(-90 324.2 194.6)">5</text>
<text x="398.3" y="194.6" transform="rotate(-90 398.3 194.6)">1</text>
<text x="401.8" y="194.6" transform="rotate(-90 401.8 194.6)">3</text>
<text x="405.3" y="194.6" transform="rotate(-90 405.3 194.6)">5</text>
<text x="282.9" y="200.3">3.5</text>
<text x="312.9" y="200.3">5.3</text>
<text x="388.8" y="200.3">6.4</text>
<text x="396.5" y="198.1" transform="rotate(-90 396.5 198.1)">1</text>
<text x="400" y="198.1" transform="rotate(-90 400 198.1)">3</text>
<text x="403.6" y="198.1" transform="rotate(-90 403.6 198.1)">5</text>
<text x="409.9" y="200.3">6.6</text>
<text x="494.6" y="202.1">6.3</text>
<text x="494.6" y="198.6">6.5</text>
<text x="494.6" y="209.2">4.4</text>
<text x="494.6" y="205.6">4.7</text>
<text x="110.7" y="222">1</text>
<text x="110.7" y="225.6">2</text>
<text x="114.2" y="223.8">1</text>
<text x="114.2" y="227.3">2</text>
<text x="207.1" y="225">2.5</text>
<text x="104.8" y="228.6">1.1</text>
<text x="104.8" y="232.1">1.0</text>
<text x="110.7" y="229.1">3</text>
<text x="110.7" y="232.6">4</text>
<text x="114.2" y="230.9">3</text>
<text x="207.1" y="228.6">2.3</text>
<text x="207.1" y="232.1">2.0</text>
<text x="114.2" y="234.4">4</text>
<text x="207.1" y="235.6">2.1</text>
<text x="207.1" y="239.1">2.2</text>
<text x="207.1" y="242.7">2.7</text>
<text x="182" y="264.7">ICM20602接口</text>
<text x="196" y="275">1</text>
<text x="203.5" y="272.7">4.0</text>
<text x="450" y="273.2">1</text>
<text x="453.5" y="271.4">1</text>
<text x="453.5" y="275">2</text>
<text x="510.5" y="274.4">0.5</text>
<text x="510.5" y="270.9">0.6</text>
<text x="96" y="279.7">0.3</text>
<text x="101.9" y="280.2">1</text>
<text x="114.8" y="280.2">2</text>
<text x="196" y="278.5">2</text>
<text x="203.5" y="279.7">4.2</text>
<text x="203.5" y="276.2">4.1</text>
<text x="344.7" y="279.7">3.3</text>
<text x="422.7" y="281.9">GND_5V</text>
<text x="450" y="276.7">2</text>
<text x="450" y="280.2">3</text>
<text x="453.5" y="278.5">3</text>
<text x="510.5" y="281.5">GND_5V</text>
<text x="510.5" y="278">0.1</text>
<text x="96" y="283.2">0.2</text>
<text x="101.9" y="287.3">5</text>
<text x="101.9" y="283.8">3</text>
<text x="105.4" y="285.5">3</text>
<text x="105.4" y="282">1</text>
<text x="111.3" y="285.5">4</text>
<text x="111.3" y="282">2</text>
<text x="114.7" y="287.3">6</text>
<text x="114.8" y="283.8">4</text>
<text x="120.6" y="283.2">0.7</text>
<text x="196" y="282">3</text>
<text x="196" y="285.5">4</text>
<text x="203.5" y="283.2">4.3</text>
<text x="450" y="283.8">4</text>
<text x="450" y="287.3">5</text>
<text x="453.5" y="282">4</text>
<text x="453.5" y="285.5">5</text>
<text x="102.1" y="290.8">7</text>
<text x="104.8" y="292.2">7</text>
<text x="105.4" y="289.1">5</text>
<text x="111.9" y="292.2">8</text>
<text x="111.9" y="288.7">6</text>
<text x="114.7" y="290.8">8</text>
<text x="196" y="289.1">5</text>
<text x="196" y="292.6">6</text>
<text x="286.4" y="293.8">1.3</text>
<text x="450" y="290.8">6</text>
<text x="453.5" y="289.1">6</text>
<text x="510.5" y="288.5">0.0</text>
<text x="196" y="296.1">7</text>
<text x="196" y="299.6">8</text>
<text x="286.4" y="297.4">1.5</text>
<text x="286.4" y="304.4">1.7</text>
<text x="286.4" y="300.9">1.6</text>
<text x="346.4" y="304.4">7.7</text>
<text x="131.2" y="329.1">3.6</text>
<text x="131.2" y="325.6">3.2</text>
<text x="131.2" y="332.6">1.4</text>
</g>
<g font-size="2.5" fill="#00f">
<text x="30" y="130.7">TX</text>
<text x="30" y="134.2">RX</text>
<text x="100.5" y="227.7">TX</text>
<text x="213.4" y="224.2">SCLK</text>
<text x="213.4" y="227.7">MOSI</text>
<text x="100.5" y="231.2">RX</text>
<text x="213.4" y="231.2">RST</text>
<text x="213.4" y="234.7">DC</text>
<text x="213.4" y="238.3">CS</text>
<text x="213.4" y="241.8">BLK</text>
<text x="446.3" y="266.5">电磁接口1</text>
<text x="210.2" y="273.5">MOSI</text>
<text x="515.1" y="275.3">ADC10</text>
<text x="515.1" y="271.8">ADC9</text>
<text x="88.2" y="280.6">TX_4</text>
<text x="209.7" y="280.6">SDO</text>
<text x="210.2" y="277.1">MISO</text>
<text x="515.1" y="278.8">ADC13</text>
<text x="88.2" y="284.1">RX_4</text>
<text x="125.2" y="284.1">RTS_IN</text>
<text x="210" y="284.1">CS</text>
<text x="515.1" y="289.4">ADC14</text>
<text x="276.9" y="298.2">ADC8</text>
<text x="276.9" y="294.7">ADC3</text>
<text x="276.9" y="305.3">ADC12</text>
<text x="276.9" y="301.8">ADC11</text>
</g>
</svg>
